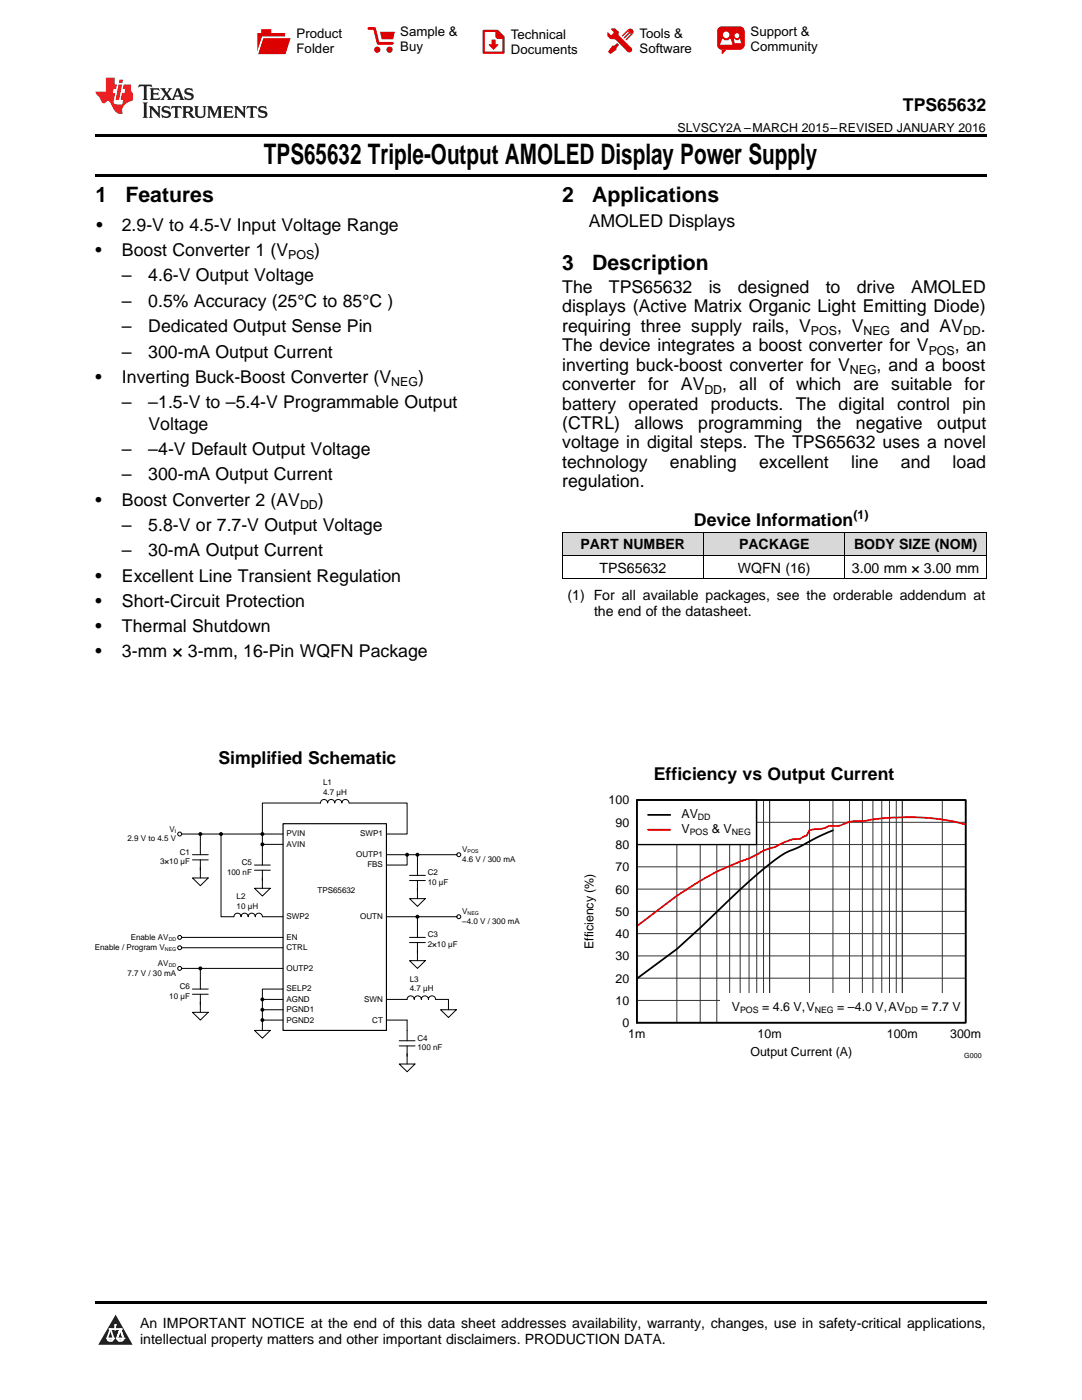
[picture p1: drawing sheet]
<svg xmlns="http://www.w3.org/2000/svg" width="216mm" height="279mm" viewBox="0 0 216 279" stroke-linecap="round" stroke-linejoin="round" font-family="sans-serif">
<g fill="#d8d8d8">
<path d="M112.2 106.3h28.2v4.6h-28.2z"/>
<path d="M140.4 106.3h28.2v4.6h-28.2z"/>
<path d="M168.6 106.3h28.2v4.6h-28.2z"/>
</g>
<path d="M23.1 262.4l3.4 6h-6.9z" fill="#231f20"/>
<path d="M21.4 267.1h1.2l-.3 .5h-.3a.55 .55 0 0 1-.6-.5z" fill-rule="evenodd" fill="#fff"/>
<path d="M21.4 267.1h1.2l-.3 .5h-.3a.55 .55 0 0 1-.6-.5z" fill="none" stroke="#231f20" stroke-width=".34"/>
<path d="M21.4 267.1l1.2 .1-.3 .4h-.5z" fill="none" stroke="#fff" stroke-width=".34"/>
<path d="M23 265.3h.1" fill="none" stroke="#fff" stroke-width=".34"/>
<path d="M23 264.4v.9z" fill="#fff"/>
<path d="M23 264.4v.9z" fill="none" stroke="#fff" stroke-width=".34"/>
<circle cx="23" cy="264.4" r=".17" fill="#fff"/>
<path d="M21.9 265.2h.1" fill="none" stroke="#fff" stroke-width=".34"/>
<path d="M21.9 265.2h2.3z" fill="#fff"/>
<path d="M21.9 265.2h2.3z" fill="none" stroke="#fff" stroke-width=".34"/>
<circle cx="24.2" cy="265.2" r=".17" fill="#fff"/>
<path d="M23.3 267.1h.1" fill="none" stroke="#fff" stroke-width=".34"/>
<path d="M24 265.2l-.7 1.9z" fill="#fff"/>
<path d="M24 265.2l-.7 1.9z" fill="none" stroke="#fff" stroke-width=".34"/>
<path d="M24 265.2l.7 1.9z" fill="#fff"/>
<path d="M24 265.2l.7 1.9z" fill="none" stroke="#fff" stroke-width=".34"/>
<path d="M24.6 267.1h.1" fill="none" stroke="#fff" stroke-width=".34"/>
<circle cx="21.4" cy="267.1" r=".17" fill="#fff"/>
<path d="M22.1 265.2l-.7 1.9z" fill="#fff"/>
<path d="M22.1 265.2l-.7 1.9z" fill="none" stroke="#fff" stroke-width=".34"/>
<path d="M22.1 265.2l.5 1.9z" fill="#fff"/>
<path d="M22.1 265.2l.5 1.9z" fill="none" stroke="#fff" stroke-width=".34"/>
<circle cx="22.6" cy="267.1" r=".17" fill="#fff"/>
<path d="M23.4 267.1h1.3a.65 .65 0 0 1-.7 .5 .65 .65 0 0 1-.6-.5z" fill-rule="evenodd" fill="#fff"/>
<path d="M23.4 267.1h1.3a.65 .65 0 0 1-.7 .5 .65 .65 0 0 1-.6-.5z" fill="none" stroke="#231f20" stroke-width=".34"/>
<path d="M23.4 267.1h1.3l-.4 .5h-.6z" fill="none" stroke="#fff" stroke-width=".34"/>
<path d="M23.3 267.1h.1" fill="none" stroke="#fff" stroke-width=".34"/>
<circle cx="24.7" cy="267.1" r=".17" fill="#fff"/>
<path d="M19 259.7h177.8v.5h-177.8z" fill="#000"/>
<g fill="none" stroke="#000" stroke-width=".2">
<path d="M36.2 166.5h20.3M38.4 170.6h3.2M38.4 171.6h3.2M38.4 175.2h3.1l-1.5 1.6zM40 166.5v4.1M40 171.6v3.6M44.1 166.5v16.5h2.6a.71 .71 0 0 1 .7-.8 .71 .71 0 0 1 .7 .8 .71 .71 0 0 1 .7-.8 .71 .71 0 0 1 .7 .8 .71 .71 0 0 1 .7-.8 .71 .71 0 0 1 .7 .8 .71 .71 0 0 1 .7-.8 .71 .71 0 0 1 .8 .8h4.1M50.8 172.6h3.1M50.8 173.7h3.1M50.8 177.3h3.1l-1.5 1.5zM52.4 173.7v3.6M52.4 168.5h4.1"/>
<path d="M69.6 160.3a.71 .71 0 0 0-.7-.7 .71 .71 0 0 0-.7 .7 .71 .71 0 0 0-.7-.7 .71 .71 0 0 0-.7 .7 .71 .71 0 0 0-.7-.7 .71 .71 0 0 0-.7 .7 .71 .71 0 0 0-.7-.7 .71 .71 0 0 0-.7 .7h-11.6v12.3M69.7 160.3h11.5v6.2h-4.1M77.1 170.6h14.1M81.2 170.6v2h-4.1M81.7 174.7h3.2M81.7 175.7h3.2M81.7 179.3h3.2l-1.6 1.6zM83.3 170.6v4.1M83.3 175.7v3.6M36.2 193.3h20.3M36.2 187.1h20.3M36.2 189.1h20.3"/>
<path d="M38.4 197.4h3.2M38.4 198.4h3.2M40 193.3v4.1M40 198.4v3.6M56.5 199.5h-4.1v2M56.5 197.4h-4.1v2.1M77.1 199.5h4.1a.71 .71 0 0 1 .7-.8 .71 .71 0 0 1 .8 .8 .71 .71 0 0 1 .7-.8 .71 .71 0 0 1 .7 .8 .71 .71 0 0 1 .7-.8 .71 .71 0 0 1 .7 .8 .71 .71 0 0 1 .7-.8 .71 .71 0 0 1 .7 .8h2.6v2M77.1 183h14.1M81.7 187.1h3.2M81.7 188.1h3.2M81.7 191.7h3.2l-1.6 1.6zM83.3 183v4.1"/>
<path d="M83.3 188.1v3.6M38.4 202h3.1l-1.5 1.6zM50.8 205.6h3.1l-1.5 1.6zM52.4 203.6v2M52.4 203.6h4.1M56.5 201.5h-4.1v2.1M77.1 203.6h4.1v4.1M79.7 207.7h3.1M79.7 208.7h3.1M79.7 212.3h3.1l-1.6 1.6zM81.2 208.7v3.6M87.9 201.5h3.2l-1.6 1.6z"/>
<circle cx="35.9" cy="166.5" r=".39"/>
<circle cx="91.5" cy="170.6" r=".39"/>
<circle cx="35.9" cy="189.1" r=".39"/>
<circle cx="35.9" cy="187.1" r=".39"/>
<circle cx="35.9" cy="193.3" r=".39"/>
<circle cx="91.5" cy="183" r=".39"/>
</g>
<g fill="#000">
<circle cx="40" cy="166.5" r=".39"/>
<circle cx="44.1" cy="166.5" r=".39"/>
<circle cx="52.4" cy="168.5" r=".39"/>
<circle cx="52.4" cy="166.5" r=".39"/>
<circle cx="81.2" cy="170.6" r=".39"/>
<circle cx="83.3" cy="170.6" r=".39"/>
<circle cx="40" cy="193.3" r=".39"/>
<circle cx="52.4" cy="199.5" r=".39"/>
<circle cx="83.3" cy="183" r=".39"/>
<circle cx="52.4" cy="203.6" r=".39"/>
<circle cx="52.4" cy="201.5" r=".39"/>
</g>
<path d="M56.5 164.4h20.6v41.2h-20.6z" fill="none" stroke="#000" stroke-width=".23"/>
<path d="M127.1 159.7h65.6v44.4h-65.6z" fill="none" stroke="#000" stroke-width=".26"/>
<g fill="none" stroke="#333" stroke-width=".2">
<path d="M127.1 159.7h65.6v44.4h-65.6zM135.1 159.7v44.4M139.7 159.7v44.4M143 159.7v44.4M145.6 159.7v44.4M147.7 159.7v44.4M149.5 159.7v44.4M151 159.7v44.4M152.4 159.7v44.4M153.6 159.7v44.4M161.5 159.7v44.4M166.2 159.7v44.4"/>
<path d="M169.5 159.7v44.4M172.1 159.7v44.4M174.2 159.7v44.4M175.9 159.7v44.4M177.5 159.7v44.4M178.8 159.7v44.4M180.1 159.7v44.4M188 159.7v44.4M127.1 177.4h65.6M127.1 173h65.6M127.1 168.6h65.6M127.1 164.1h65.6"/>
<path d="M127.1 199.7h65.6M127.1 195.2h65.6M127.1 190.8h65.6M127.1 186.3h65.6M127.1 181.9h65.6"/>
</g>
<path d="M166.2 165.7l-3 1.4-3.5 1.8a19.6 19.6 0 0 0-7.3 4.5l-4.7 4.1-8 7.7-4.6 4.2-8 5.9" fill="none" stroke="#000" stroke-width=".35"/>
<path d="M192.7 164.6l-2.3-.6-2.5-.5-4.8-.4-5.9 .1-5.1 .7a7.5 7.5 0 0 0-4.5 .9h-2.2l-.8 .5-1 .2-2.1 .2-.5 1.1-1.3 .6a9 9 0 0 0-5 1.7l-2.3 .7-2.9 1.5a59.4 59.4 0 0 0-14.4 7.5l-8 6" fill="none" stroke="#f00" stroke-width=".35"/>
<path d="M127.1 159.7h23.8v8.9h-23.8z" fill="#fff"/>
<path d="M127.1 159.7h23.8v8.9h-23.8z" fill="none" stroke="#000" stroke-width=".26"/>
<path d="M129.3 162.6h4.5" fill="none" stroke="#000" stroke-width=".35"/>
<path d="M129.3 165.6h4.5" fill="none" stroke="#f00" stroke-width=".35"/>
<path d="M143.8 198.2h48.9v5.9h-48.9z" fill="#fff"/>
<path d="M127.1 159.7h65.6v44.4h-65.6z" fill="none" stroke="#000" stroke-width=".35"/>
<path d="M112.2 115.5h84.6M112.2 110.9h84.6M112.2 106.2h84.6M112.2 106.3v9.3M140.4 106.3v9.3M168.6 106.3v9.3M196.8 106.3v9.3" fill="none" stroke="#000" stroke-width=".2"/>
<path d="M19 34.8h177.8v.5h-177.8zM19 26.8h177.8v.6h-177.8z" fill="#000"/>
<path d="M27.7 16.9l-.1 .6 .6-.3h.5v.2v2.2l-.2 .4h1l-.2-.4v-2.2v-.2h.5l.6 .3-.2-.6zM29.9 17.6l.2 .4v1.6l-.2 .4h1.9l.1-.6a1.09 1.09 0 0 1-1.3 .1v-.6h.6l.4 .2v-.7l-.2 .2h-.8v-.6l.2-.1a1.01 1.01 0 0 1 1 .3l-.1-.6zM32 17.6l.9 1.2-1 1.2h.9l-.2-.3 .5-.7 .5 .7-.3 .3h1.7l-.2-.3 .1-.4h1l.1 .4-.2 .3h1l-.3-.4-.7-2h-.5l-1 2.2-.8-1.1 .9-1.1h-.9l.2 .2-.4 .7-.4-.7 .2-.2zM35.4 18l.4 1h-.8zM37 17.7a.66 .66 0 0 0-.2 .8 .66 .66 0 0 0 .6 .4l.7 .2 .1 .2a.8 .8 0 0 1-.7 .4 .8 .8 0 0 1-.7-.5l.1 .8 .2-.2a.94 .94 0 0 0 1.1 .1 .94 .94 0 0 0 .4-.9 1.48 1.48 0 0 0-1.3-.6v-.4a1.1 1.1 0 0 1 1.2 .2l-.2-.6-.2 .1-.5-.1zM28.5 20.4l.2 .4v2.3l-.2 .4h1l-.2-.4v-2.3l.2-.4zM29.7 21.2l.2 .4v1.5l-.2 .4h.8l-.3-.4 .1-1.3 1.6 1.8v-2l.2-.4h-.7l.2 .2v1.1l-1.2-1.3zM32.5 21.3a.66 .66 0 0 0-.2 .8 .66 .66 0 0 0 .6 .4l.6 .2 .2 .2a.8 .8 0 0 1-.8 .4 .8 .8 0 0 1-.7-.5l.2 .7 .2-.1a.94 .94 0 0 0 1 .1 .94 .94 0 0 0 .5-1 1.47 1.47 0 0 0-1.3-.6l-.1-.3a1.1 1.1 0 0 1 1.3 .2l-.2-.6-.2 .1-.5-.2zM34.3 21.2l-.2 .6a.64 .64 0 0 1 .8-.3v1.6l-.2 .4h1l-.3-.4 .1-1.6a.66 .66 0 0 1 .8 .3l-.2-.6zM36.3 21.2l.3 .4v1.5l-.3 .4h1l-.2-.2v-.7h.5l.1 .1a.8 .8 0 0 0 1.2 .7l-1-1a.62 .62 0 0 0 .6-.5 .62 .62 0 0 0-.6-.7zM37.1 21.5h.1a.48 .48 0 0 1 .6 0 .48 .48 0 0 1 .1 .6l-.2 .1-.6 .1zM38.7 21.2l.2 .2a2.29 2.29 0 0 0 .4 2 1.05 1.05 0 0 0 1.7-.7v-1.3l.2-.2h-.8l.2 .4v1.1a.61 .61 0 0 1-.6 .6 .61 .61 0 0 1-.6-.6v-1.1l.3-.4zM41.3 21.2l.3 .4v1.5l-.3 .4h.8l-.2-.4v-1.4l.8 1.9 .9-1.9v1.4l-.2 .4h.9l-.2-.4v-1.5l.2-.4h-.8l-.7 1.5-.6-1.5zM44.5 21.2l.2 .4v1.5l-.2 .4h1.9l.2-.6a1.1 1.1 0 0 1-1.4 .2v-.7h.6l.4 .2v-.6l-.2 .1-.8 .1v-.6l.2-.1a1.02 1.02 0 0 1 1.1 .2l-.2-.5zM46.7 21.2l.2 .4v1.5l-.2 .4h.8l-.3-.4 .1-1.3 1.6 1.8v-2l.2-.4h-.7l.2 .2v1.1l-1.2-1.3zM49.3 21.2l-.1 .6a.64 .64 0 0 1 .8-.3v1.6l-.3 .4h1l-.2-.4v-1.6a.66 .66 0 0 1 .8 .3l-.1-.6zM51.7 21.3a.66 .66 0 0 0-.2 .7 .66 .66 0 0 0 .7 .5l.6 .2 .1 .2a.8 .8 0 0 1-.7 .4 .8 .8 0 0 1-.7-.5l.1 .7 .2-.1a.94 .94 0 0 0 1.1 .1 .94 .94 0 0 0 .4-1 1.48 1.48 0 0 0-1.2-.6l-.1-.3a1.1 1.1 0 0 1 1.2 .2l-.2-.6-.1 .1-.6-.2z" fill="#231f20"/>
<path d="M21.1 15.5v2.8h-2v.4l.9 .9a.96 .96 0 0 0 1 1 .59 .59 0 0 1 .5-.4 .59 .59 0 0 1 .5 .3l.4 .8a1.61 1.61 0 0 0 2.1 1.3 1.63 1.63 0 0 1 1.1-2.2l.9-.3v-1.5a1.6 1.6 0 0 1-.4-1.7h-1.4l-.2 .9h.5l-.2 .8h-.5l-.2 1v.3h.5l-.2 .9h-.7a.74 .74 0 0 1-1-.6l.3-1.6h-.5l.2-.8h.5l.1-.9h-.4v-1.4zM23.7 16.9l-.7 3h.8l.6-3zM23.8 15.9l-.1 .7h.7l.2-.7z" fill="#ee1d23"/>
<g fill="#d60000">
<path d="M52.1 5.8h2v.8h2.8v4.2h-5.5v-4.2h.7z" fill-rule="evenodd"/>
<path d="M52.4 7.5h5.6l-1 3.3h-5.6z" fill-rule="evenodd"/>
</g>
<path d="M52.4 7.4h5.7l-.1 .1h-5.5l-1.1 3.3z" fill-rule="evenodd" fill="#fff"/>
<path d="M52.4 7.4h5.7l-.1 .1h-5.5l-1.1 3.3z" fill="none" stroke="#fff" stroke-width=".2"/>
<path d="M73.6 5.7h1.1l.7 2.9h2.9" fill="none" stroke="#d60000" stroke-width=".55"/>
<g fill="#d60000">
<path d="M75.8 6.3h3l-.4 1.6h-2.2z" fill-rule="evenodd"/>
<circle cx="75.3" cy="9.9" r=".62"/>
<circle cx="77.7" cy="9.9" r=".62"/>
</g>
<path d="M96.5 6.2h2.7l1.3 1.2v3.1h-4z" fill="none" stroke="#d60000" stroke-width=".44"/>
<g fill="#d60000">
<path d="M98.1 7.9h.8v1h.5l-.9 1.1-1-1v-.1h.6z" fill-rule="evenodd"/>
<path d="M98.9 6.2h.3l1.3 1.2v.4h-1.3l-.3-.4z" fill-rule="evenodd"/>
<path d="M121.9 5.7h.8l.7 .6 .1 .7 2.5 2.5-.8 .8-2.3-2.3-1.1-.2-.6-.6v-.8l.7 .6 .5-.4v-.2l-.5-.5z" fill-rule="evenodd"/>
<path d="M122.2 9.1h.4l.5-.5 .4 .4-.5 .5v.4l-1.2 .9-.5-.5z" fill-rule="evenodd"/>
<path d="M125.3 5.9a.67 .67 0 0 1 .9 0 .67 .67 0 0 1 0 .9z" fill-rule="evenodd"/>
<path d="M125.3 5.9l.9 .9-1.2 1.2h-.2v-.2l1-.9v-.2h-.2l-.9 1h-.2v-.2l.9-1 .1-.2h-.3l-.9 1h-.2v-.2z" fill-rule="evenodd"/>
<circle cx="125.6" cy="9.9" r=".54"/>
</g>
<path d="M123.3 6.3v.7" fill="none" stroke="#d60000" stroke-width=".2"/>
<g fill="#d60000">
<path d="M143.4 5.5l.6-.2h3.6a.95 .95 0 0 1 1 .9v2.8a.95 .95 0 0 1-1 .9h-3.6a.95 .95 0 0 1-.9-.9v-2.8z" fill-rule="evenodd"/>
<path d="M144 9.9h.9l-.7 .9h-.2z" fill-rule="evenodd"/>
</g>
<g fill="#fff">
<path d="M146.6 8.6h1.3z"/>
<path d="M144.1 7.8h.3l.1 .2h.8l.2-.2h.3l.4 1.1h-2.5z" fill-rule="evenodd"/>
<path d="M146.4 7.8h.3l.1 .2h.5l.2-.2h.2l.2 .8h-1.3z" fill-rule="evenodd"/>
<circle cx="144.9" cy="6.9" r=".65"/>
<circle cx="147" cy="7.1" r=".48"/>
</g>
<text font-size="5.6" x="52.7" y="32.8">TPS65632 Triple-Output AMOLED Display Power Supply</text>
<g font-size="4.2">
<text x="19" y="40.4">1</text>
<text x="25" y="40.4">Features</text>
<text x="112.2" y="40.4">2</text>
<text x="118.2" y="40.4">Applications</text>
<text x="112.2" y="53.8">3</text>
<text x="118.2" y="53.8">Description</text>
</g>
<g font-size="3.5">
<text x="180.2" y="22.2">TPS65632</text>
<text x="19.2" y="46.1">•</text>
<text x="24.3" y="46.1">2.9-V to 4.5-V Input Voltage Range</text>
<text x="117.5" y="45.4">AMOLED Displays</text>
<text x="19" y="51.1">•</text>
<text x="24.3" y="51.1">Boost Converter 1 (V</text>
<text x="62.7" y="51.1">)</text>
<text x="24.3" y="56.2">–</text>
<text x="29.6" y="56.2">4.6-V Output Voltage</text>
<text x="112.2" y="58.5">The</text>
<text x="121.5" y="58.5">TPS65632</text>
<text x="141.4" y="58.5">is</text>
<text x="147.2" y="58.5">designed</text>
<text x="164.8" y="58.5">to</text>
<text x="170.9" y="58.5">drive</text>
<text x="181.8" y="58.5">AMOLED</text>
<text x="24.3" y="61.2">–</text>
<text x="29.6" y="61.2">0.5% Accuracy (25°C to 85°C )</text>
<text x="112.2" y="62.3">displays (Active Matrix Organic Light Emitting Diode)</text>
<text x="24.3" y="66.3">–</text>
<text x="24.3" y="71.4">–</text>
<text x="29.6" y="66.3">Dedicated Output Sense Pin</text>
<text x="29.6" y="71.4">300-mA Output Current</text>
<text x="112.2" y="66.2">requiring three supply rails, V</text>
<text x="112.2" y="70.1">The device integrates a boost converter for V</text>
<text x="167" y="66.2">, V</text>
<text x="179.6" y="66.2">and AV</text>
<text x="190.5" y="70.1">, an</text>
<text x="195.7" y="66.2">.</text>
<text x="19" y="76.4">•</text>
<text x="24.3" y="76.4">Inverting Buck-Boost Converter (V</text>
<text x="83.4" y="76.4">)</text>
<text x="112.2" y="74">inverting buck-boost converter for V</text>
<text x="112.2" y="77.9">converter for AV</text>
<text x="144.1" y="77.9">, all of which are suitable for</text>
<text x="174.9" y="74">, and a boost</text>
<text x="24.3" y="81.5">–</text>
<text x="29.6" y="81.5">–1.5-V to –5.4-V Programmable Output</text>
<text x="112.2" y="81.7">battery</text>
<text x="125.4" y="81.7">operated</text>
<text x="141.8" y="81.7">products.</text>
<text x="158.8" y="81.7">The digital</text>
<text x="179" y="81.7">control</text>
<text x="192.1" y="81.7">pin</text>
<text x="29.6" y="85.7">Voltage</text>
<text x="112.2" y="85.6">(CTRL)</text>
<text x="112.2" y="89.5">voltage in digital steps. The TPS65632 uses a novel</text>
<text x="126.6" y="85.6">allows</text>
<text x="139.3" y="85.6">programming</text>
<text x="163" y="85.6">the</text>
<text x="170.8" y="85.6">negative</text>
<text x="187" y="85.6">output</text>
<text x="24.3" y="90.8">–</text>
<text x="24.3" y="95.9">–</text>
<text x="29.6" y="90.8">–4-V Default Output Voltage</text>
<text x="29.6" y="95.9">300-mA Output Current</text>
<text x="112.2" y="93.4">technology</text>
<text x="133.7" y="93.4">enabling</text>
<text x="151.5" y="93.4">excellent</text>
<text x="169.8" y="93.4">line</text>
<text x="179.8" y="93.4">and</text>
<text x="190.1" y="93.4">load</text>
<text x="19" y="100.9">•</text>
<text x="24.3" y="100.9">Boost Converter 2 (AV</text>
<text x="63.4" y="100.9">)</text>
<text x="112.2" y="97.3">regulation.</text>
<text x="24.3" y="106">–</text>
<text x="29.6" y="106">5.8-V or 7.7-V Output Voltage</text>
<text x="138.5" y="105">Device Information</text>
<text x="24.3" y="111.1">–</text>
<text x="29.6" y="111.1">30-mA Output Current</text>
<text x="19" y="116.1">•</text>
<text x="24.3" y="116.1">Excellent Line Transient Regulation</text>
<text x="19" y="121.1">•</text>
<text x="24.3" y="121.1">Short-Circuit Protection</text>
<text x="19" y="126.1">•</text>
<text x="19" y="131.1">•</text>
<text x="24.3" y="126.1">Thermal Shutdown</text>
<text x="24.3" y="131.1">3-mm × 3-mm, 16-Pin WQFN Package</text>
<text x="43.6" y="152.5">Simplified Schematic</text>
<text x="130.5" y="155.7">Efficiency vs Output Current</text>
</g>
<g font-size="2.8">
<text x="115.8" y="109.6">PART NUMBER</text>
<text x="147.5" y="109.6">PACKAGE</text>
<text x="170.4" y="109.6">BODY SIZE (NOM)</text>
<text x="113.2" y="119.8">(1) For all available packages, see the orderable addendum at</text>
<text x="119.6" y="114.3">TPS65632</text>
<text x="147.2" y="114.3">WQFN (16)</text>
<text x="170" y="114.3">3.00 mm × 3.00 mm</text>
<text x="118.5" y="123">the end of the datasheet.</text>
<text x="27.9" y="265">An IMPORTANT NOTICE at the end of this data sheet addresses availability, warranty, changes, use in safety-critical applications,</text>
<text x="27.9" y="268.2">intellectual property matters and other important disclaimers. PRODUCTION DATA.</text>
</g>
<g font-size="2.6">
<text x="59.2" y="7.6">Product</text>
<text x="59.2" y="10.6">Folder</text>
<text x="79.9" y="7.3">Sample &amp;</text>
<text x="79.9" y="10.2">Buy</text>
<text x="101.9" y="7.8">Technical</text>
<text x="101.9" y="10.8">Documents</text>
<text x="127.6" y="7.6">Tools &amp;</text>
<text x="127.6" y="10.6">Software</text>
<text x="149.8" y="7.2">Support &amp;</text>
<text x="149.8" y="10.2">Community</text>
</g>
<g font-size="2.5">
<text x="135.2" y="26.3">SLVSCY2A –MARCH 2015–REVISED JANUARY 2016</text>
<text x="57.5" y="51.8">POS</text>
<text x="161.8" y="66.9">POS</text>
<text x="172.3" y="66.9">NEG</text>
<text x="185.3" y="70.8">POS</text>
<text x="192.2" y="66.9">DD</text>
<text x="78.1" y="77.1">NEG</text>
<text x="169.6" y="74.7">NEG</text>
<text x="140.5" y="78.6">DD</text>
<text x="59.9" y="101.6">DD</text>
<text x="170.3" y="103.6">(1)</text>
<text x="121.4" y="160.5">100</text>
<text x="122.8" y="165">90</text>
<text x="136" y="163.3">AV</text>
<text x="136" y="166.2">V</text>
<text x="142" y="166.2">&amp; V</text>
<text x="122.8" y="173.9">70</text>
<text x="122.8" y="169.4">80</text>
<text x="122.8" y="178.3">60</text>
<text x="122.8" y="182.8">50</text>
<text x="118.4" y="189.4" transform="rotate(-90 118.4 189.4)">Efficiency (%)</text>
<text x="122.8" y="191.7">30</text>
<text x="122.8" y="187.2">40</text>
<text x="122.8" y="196.1">20</text>
<text x="122.8" y="200.5">10</text>
<text x="146" y="201.8">V</text>
<text x="152.1" y="201.8">= 4.6 V, V</text>
<text x="167.1" y="201.8">= –4.0 V, AV</text>
<text x="183.8" y="201.8">= 7.7 V</text>
<text x="124.2" y="205">0</text>
<text x="125.4" y="207.2">1m</text>
<text x="151.2" y="207.2">10m</text>
<text x="177" y="207.2">100m</text>
<text x="189.6" y="207.2">300m</text>
<text x="149.7" y="210.7">Output Current (A)</text>
</g>
<g font-size="1.8">
<text x="137.6" y="166.7">POS</text>
<text x="139.3" y="163.7">DD</text>
<text x="146" y="166.7">NEG</text>
<text x="147.7" y="202.2">POS</text>
<text x="162.6" y="202.2">NEG</text>
<text x="180.6" y="202.2">DD</text>
</g>
<g font-size="1.6">
<text x="64.5" y="156.7">L1</text>
<text x="64.5" y="158.7">4.7 µH</text>
<text x="25.4" y="167.9">2.9 V to 4.5 V</text>
<text x="33.8" y="166">V</text>
<text x="57.2" y="166.9">PVIN</text>
<text x="71.9" y="166.9">SWP1</text>
<text x="32" y="172.5">3×10 µF</text>
<text x="35.9" y="170.6">C1</text>
<text x="48.2" y="172.6">C5</text>
<text x="57.2" y="169">AVIN</text>
<text x="71.1" y="171.1">OUTP1</text>
<text x="73.3" y="173.1">FBS</text>
<text x="92.2" y="170.1">V</text>
<text x="92.2" y="172">4.6 V / 300 mA</text>
<text x="45.3" y="174.6">100 nF</text>
<text x="47.2" y="179.4">L2</text>
<text x="63.3" y="178.3">TPS65632</text>
<text x="85.4" y="174.7">C2</text>
<text x="85.4" y="176.6">10 µF</text>
<text x="47.2" y="181.4">10 µH</text>
<text x="57.2" y="183.4">SWP2</text>
<text x="71.9" y="183.4">OUTN</text>
<text x="92.2" y="184.4">±4.0 V / 300 mA</text>
<text x="92.2" y="182.5">V</text>
<text x="18.9" y="189.6">Enable / Program V</text>
<text x="26.1" y="187.6">Enable AV</text>
<text x="57.2" y="187.6">EN</text>
<text x="57.2" y="189.6">CTRL</text>
<text x="85.4" y="187.1">C3</text>
<text x="85.4" y="189">2×10 µF</text>
<text x="25.4" y="194.7">7.7 V / 30 mA</text>
<text x="31.5" y="192.8">AV</text>
<text x="35.9" y="197.4">C6</text>
<text x="57.2" y="197.9">SELP2</text>
<text x="57.2" y="193.7">OUTP2</text>
<text x="81.7" y="195.9">L3</text>
<text x="81.7" y="197.9">4.7 µH</text>
<text x="33.8" y="199.3">10 µF</text>
<text x="57.2" y="202">PGND1</text>
<text x="57.2" y="199.9">AGND</text>
<text x="72.7" y="199.9">SWN</text>
<text x="57.2" y="204.1">PGND2</text>
<text x="74.3" y="204.1">CT</text>
<text x="83.3" y="207.7">C4</text>
<text x="83.3" y="209.6">100 nF</text>
</g>
<text font-size="1.4" x="192.4" y="211.2">G000</text>
<g font-size="1">
<text x="34.9" y="166.2">I</text>
<text x="93.3" y="170.3">POS</text>
<text x="93.3" y="182.7">NEG</text>
<text x="32.9" y="189.8">NEG</text>
<text x="33.7" y="187.8">DD</text>
<text x="33.7" y="193">DD</text>
</g>
</svg>
